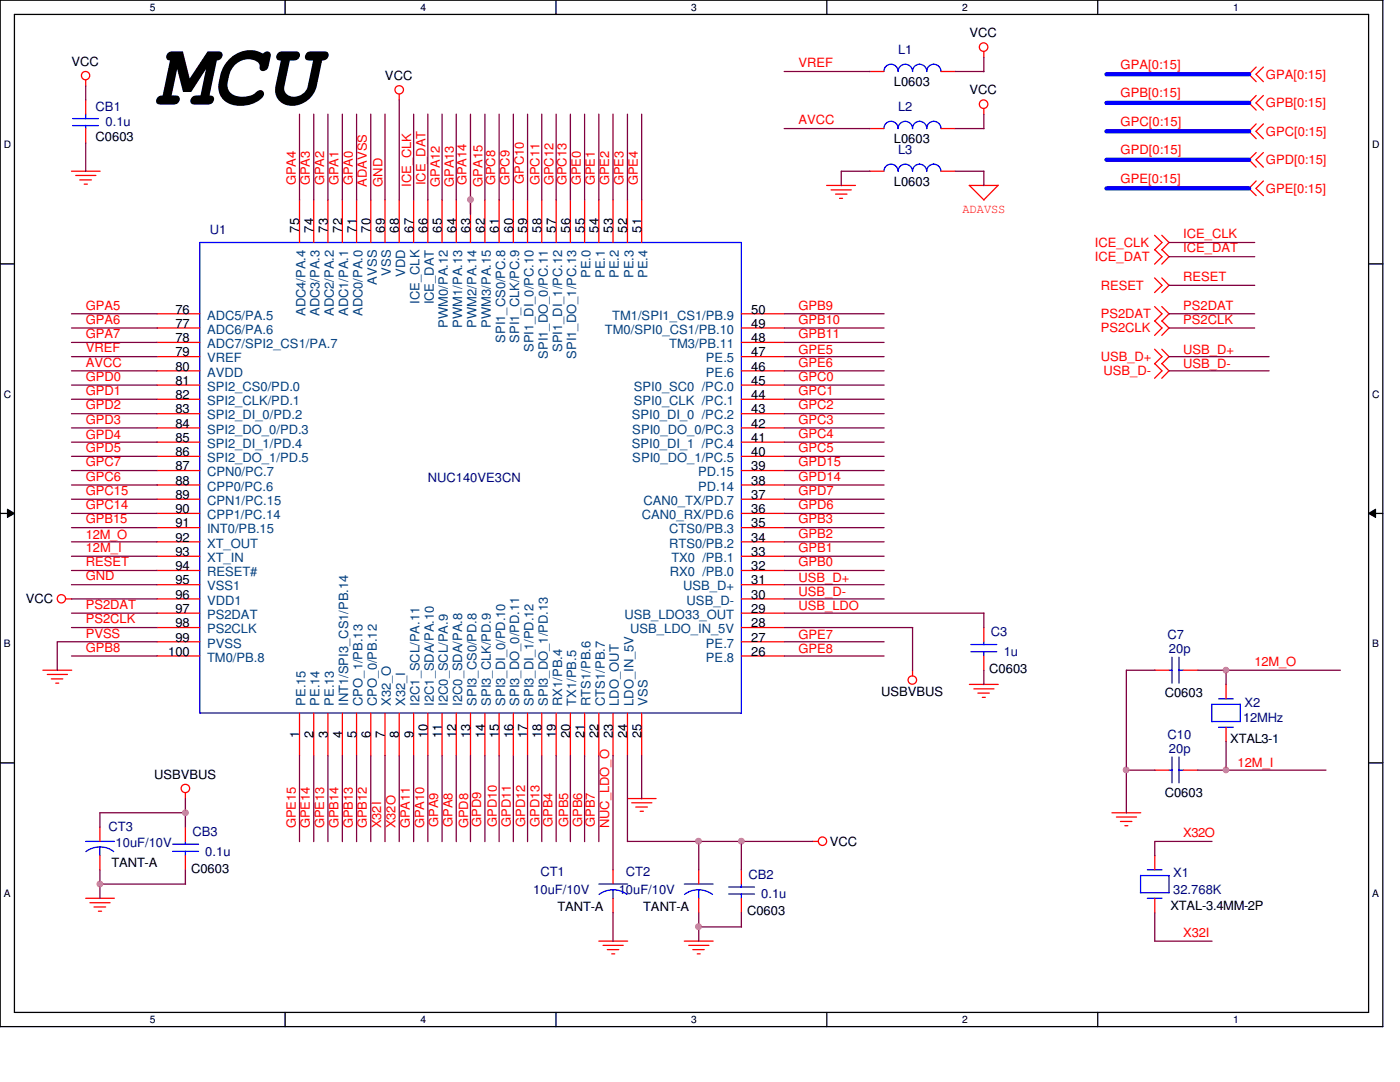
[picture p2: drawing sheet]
<svg xmlns="http://www.w3.org/2000/svg" width="279mm" height="216mm" viewBox="0 0 279 216" stroke-linecap="round" stroke-linejoin="round" font-family="sans-serif">
<path d="M0 0h276v204.9h-276zM2.9 2.9h270.2v199.1h-270.2z" fill="none" stroke="#000" stroke-width=".25"/>
<g fill="#fff">
<path d="M29.9 .3h1.1v2.3h-1.1z"/>
<path d="M29.9 202.3h1.1v2.3h-1.1z"/>
</g>
<path d="M56.9 0v2.9M56.9 202v2.9" fill="none" stroke="#000" stroke-width=".25"/>
<g fill="#fff">
<path d="M83.9 .3h1.1v2.3h-1.1z"/>
<path d="M83.9 202.3h1.1v2.3h-1.1z"/>
</g>
<path d="M111 0v2.9M111 202v2.9" fill="none" stroke="#000" stroke-width=".25"/>
<g fill="#fff">
<path d="M138 .3h1.1v2.3h-1.1z"/>
<path d="M138 202.3h1.1v2.3h-1.1z"/>
</g>
<path d="M165 0v2.9M165 202v2.9" fill="none" stroke="#000" stroke-width=".25"/>
<g fill="#fff">
<path d="M192 .3h1.1v2.3h-1.1z"/>
<path d="M192 202.3h1.1v2.3h-1.1z"/>
</g>
<path d="M219.1 0v2.9M219.1 202v2.9" fill="none" stroke="#000" stroke-width=".25"/>
<g fill="#fff">
<path d="M246.1 .3h1.1v2.3h-1.1z"/>
<path d="M246.1 202.3h1.1v2.3h-1.1z"/>
<path d="M.8 27.8h1.4v2.2h-1.4z"/>
<path d="M273.9 27.8h1.4v2.2h-1.4z"/>
<path d="M.8 77.6h1.4v2.2h-1.4z"/>
<path d="M273.9 77.6h1.4v2.2h-1.4z"/>
</g>
<path d="M0 52.7h2.9M273.1 52.7h2.9" fill="none" stroke="#000" stroke-width=".25"/>
<g fill="#fff">
<path d="M.8 127.3h1.3v2.3h-1.3z"/>
<path d="M273.9 127.3h1.3v2.3h-1.3z"/>
</g>
<path d="M0 102.4h2.9M273.1 102.4h2.9" fill="none" stroke="#000" stroke-width=".25"/>
<path d="M1.5 101.6l1.4 .8-1.4 .9zM273.1 102.4l1.4-.8v1.7z" fill="#000"/>
<path d="M1.5 101.6l1.4 .8-1.4 .9zM273.1 102.4l1.4-.8v1.7z" fill="none" stroke="#000" stroke-width=".2"/>
<g fill="#fff">
<path d="M.8 177.1h1.3v2.3h-1.3z"/>
<path d="M273.9 177.1h1.3v2.3h-1.3z"/>
</g>
<path d="M0 152.2h2.9M273.1 152.2h2.9" fill="none" stroke="#000" stroke-width=".25"/>
<g fill="none" stroke="#f00" stroke-width=".25">
<path d="M17.1 16v1.1M17.1 19.9v2.9M79.7 18.8v1.2M173.6 14.3h2.8M187.8 14.3h2.8M196.3 10.3v1.2M250.7 19l-1.4 1.5 1.4 1.5M250.7 13.4l-1.4 1.4 1.4 1.5M252.1 19l-1.4 1.5 1.4 1.5M252.1 13.4l-1.4 1.4 1.4 1.5M14.3 34.2h5.7M15.1 35h4"/>
<path d="M15.9 35.9h2.3M16.8 36.7h.6M17.1 25.7v2.8M59.8 39.9v8.5M62.6 39.9v8.5M65.4 39.9v8.5M68.3 39.9v8.5M71.2 39.9v8.5M74 39.9v8.5M76.8 39.9v8.5M79.7 39.9v8.5M82.5 39.9v8.5"/>
<path d="M85.4 39.9v8.5M88.2 39.9v8.5M91.1 39.9v8.5M93.9 39.9v8.5M96.8 39.9v8.5M99.6 39.9v8.5M102.4 39.9v8.5M105.3 39.9v8.5M108.1 39.9v8.5M111 39.9v8.5M113.8 39.9v8.5M116.7 39.9v8.5"/>
<path d="M119.5 39.9v8.5M122.3 39.9v8.5M125.2 39.9v8.5M128.1 39.9v8.5M165 37h5.7M165.9 37.9h4M166.8 38.7h2.2M167.6 39.6h.5M173.6 34.2h2.8M173.6 25.7h2.8M187.8 34.2h2.8M187.8 25.7h2.8"/>
<path d="M193.4 37h5.8M193.5 37l2.9 2.9M196.3 21.7v1.1M199.2 37l-2.9 2.9M250.7 24.7l-1.4 1.5 1.4 1.5M250.7 30.4l-1.4 1.5 1.4 1.5M250.7 36.1l-1.4 1.5 1.4 1.4M252.1 24.7l-1.4 1.5 1.4 1.5M252.1 30.4l-1.4 1.5 1.4 1.5M252.1 36.1l-1.4 1.5 1.4 1.4M230.4 55.5l1.5 1.4-1.5 1.5M230.4 49.8l1.5 1.4-1.5 1.5"/>
<path d="M230.4 46.9l1.5 1.5-1.5 1.5M231.9 55.5l1.4 1.4-1.4 1.5M231.9 49.8l1.4 1.4-1.4 1.5M231.9 46.9l1.4 1.5-1.4 1.5M31.3 62.6h8.6M31.3 65.4h8.6M31.3 68.3h8.6M31.3 71.2h8.6M31.3 74h8.6M31.3 76.8h8.6M31.3 79.7h8.6M148 62.6h8.5"/>
<path d="M148 65.4h8.5M148 68.3h8.5M148 71.2h8.5M148 74h8.5M148 76.8h8.5M148 79.7h8.5M230.4 61.2l1.5 1.4-1.5 1.5M230.4 64l1.5 1.4-1.5 1.5M230.4 69.7l1.5 1.5-1.5 1.4M230.4 72.5l1.5 1.5-1.5 1.5M231.9 61.2l1.4 1.4-1.4 1.5M231.9 64l1.4 1.4-1.4 1.5"/>
<path d="M231.9 69.7l1.4 1.5-1.4 1.4M231.9 72.5l1.4 1.5-1.4 1.5M31.3 82.5h8.6M31.3 85.4h8.6M31.3 88.2h8.6M31.3 91.1h8.6M31.3 93.9h8.6M31.3 96.8h8.6M31.3 99.6h8.6M148 82.5h8.5M148 85.4h8.5M148 88.2h8.5"/>
<path d="M148 91.1h8.5M148 93.9h8.5M148 96.8h8.5M148 99.6h8.5M13.1 119.5h1.2M31.3 119.5h8.6M31.3 102.4h8.6M31.3 105.3h8.6M31.3 108.1h8.6M31.3 111h8.6M31.3 113.8h8.6M31.3 116.7h8.6"/>
<path d="M148 119.5h8.5M148 102.4h8.5M148 105.3h8.5M148 108.1h8.5M148 111h8.5M148 113.8h8.5M148 116.7h8.5M8.6 133.7h5.7M9.4 134.6h4.1M10.2 135.5h2.3M11.1 136.3h.6M31.3 122.3h8.6"/>
<path d="M31.3 125.2h8.6M31.3 128.1h8.6M31.3 130.9h8.6M148 122.3h8.5M148 125.2h8.5M148 128.1h8.5M148 130.9h8.5M182.1 133.7v1.2M193.5 136.6h5.7M194.4 137.5h4M195.2 138.3h2.2M196 139.1h.6"/>
<path d="M196.3 125.2v2.9M196.3 130.9v2.8M230.5 133.7h2.8M236.1 133.7h2.9M244.7 136.6v2.8M37 158.2v1.2M59.8 142.3v8.5M62.6 142.3v8.5M65.4 142.3v8.5M68.3 142.3v8.5M71.2 142.3v8.5M74 142.3v8.5"/>
<path d="M76.8 142.3v8.5M79.7 142.3v8.5M82.5 142.3v8.5M85.4 142.3v8.5M88.2 142.3v8.5M91.1 142.3v8.5M93.9 142.3v8.5M96.8 142.3v8.5M99.6 142.3v8.5M102.4 142.3v8.5M105.3 142.3v8.5M108.1 142.3v8.5"/>
<path d="M111 142.3v8.5M113.8 142.3v8.5M116.7 142.3v8.5M119.5 142.3v8.5M122.3 142.3v8.5M125.2 159.3h5.7M125.2 142.3v8.5M128.1 142.3v8.5M230.5 153.7h2.8M236.1 153.7h2.9M244.7 145.1v2.9M17.1 179.2h5.7"/>
<path d="M19.9 165v2.9M19.9 170.7v2.9M37 165v2.9M37 170.7v2.9M122.3 173.6v2.8M122.3 179.2v2.9M126.1 160.2h4M126.9 161h2.3M127.8 161.9h.6M139.4 173.6v2.8M139.4 179.2v2.9M148 173.6v2.8"/>
<path d="M148 179.2v2.9M162.1 167.9h1.2M221.9 162.2h5.8M222.8 163h4M223.6 163.9h2.3M224.5 164.8h.6M230.5 170.7v2.9M230.5 179.2v2.9M17.9 180.1h4.1M18.8 181h2.3M19.6 181.8h.7M119.5 187.8h5.8"/>
<path d="M120.4 188.6h4M121.2 189.5h2.3M122.1 190.3h.6M136.6 187.8h5.7M137.5 188.6h4M138.3 189.5h2.2M139.1 190.3h.6"/>
<circle cx="17.1" cy="15.1" r=".83"/>
<circle cx="79.7" cy="17.9" r=".84"/>
<circle cx="196.3" cy="9.4" r=".85"/>
<circle cx="196.3" cy="20.8" r=".85"/>
<circle cx="12.2" cy="119.5" r=".83"/>
<circle cx="182.1" cy="135.7" r=".84"/>
<circle cx="37" cy="157.3" r=".84"/>
<circle cx="164.1" cy="167.8" r=".84"/>
</g>
<g fill="none" stroke="#00f" stroke-width=".25">
<path d="M176.4 14.3a1.42 1.42 0 0 1 1.4-1.5 1.42 1.42 0 0 1 1.4 1.5 1.44 1.44 0 0 1 1.5-1.5 1.44 1.44 0 0 1 1.4 1.5 1.39 1.39 0 0 1 1.4-1.5 1.42 1.42 0 0 1 1.5 1.5 1.39 1.39 0 0 1 1.4-1.5h-.1a1.42 1.42 0 0 1 1.5 1.5M14.5 23.7h5.1M14.5 25.1h5.1M17.1 22.8v.9M17.1 25v.7M176.4 34.2a1.42 1.42 0 0 1 1.4-1.4 1.42 1.42 0 0 1 1.4 1.4 1.44 1.44 0 0 1 1.5-1.4 1.44 1.44 0 0 1 1.4 1.4 1.36 1.36 0 0 1 1.4-1.4 1.44 1.44 0 0 1 1.5 1.4 1.36 1.36 0 0 1 1.4-1.4h-.1a1.44 1.44 0 0 1 1.5 1.4M176.4 25.7a1.42 1.42 0 0 1 1.4-1.5 1.42 1.42 0 0 1 1.4 1.5 1.44 1.44 0 0 1 1.5-1.5 1.44 1.44 0 0 1 1.4 1.5v-.1a1.39 1.39 0 0 1 1.4-1.4 1.42 1.42 0 0 1 1.5 1.5v-.1a1.39 1.39 0 0 1 1.4-1.4h-.1a1.42 1.42 0 0 1 1.5 1.5M39.9 48.4h108.1v93.9h-108.1zM193.8 130h5.1M193.8 128.6h5.1M196.3 128.1v.6M196.3 130v.9"/>
<path d="M233.3 133.7h.6M233.9 131.1v5.2M235.2 133.7h.9M235.3 131.1v5.2M243.2 139.4h2.9M233.3 153.7h.6M233.9 151v5.2M235.2 153.7h.9M235.3 151v5.2M241.9 144h5.7M243.2 145.1h2.9M247.5 140.5h-5.7l.1 3.5"/>
<path d="M247.5 140.5v3.5M17.1 167.9h5.7M19.9 169l1.5 .2 1.3 .7M19.9 169l-1.4 .2-1.4 .7M19.9 169v1.8M34.5 169.9h5.1M34.5 168.4h5.1M37 167.9v.6M37 169.8v.9M119.5 176.4h5.8M122.3 177.5l1.5 .3 1.3 .7M122.3 177.5l-1.4 .3-1.4 .7"/>
<path d="M122.3 177.5v1.8M136.6 176.4h5.7M139.4 177.5l1.5 .3 1.3 .7M139.4 177.5l-1.5 .3-1.3 .7M139.4 177.5v1.8M145.4 178.4h5.2M145.4 177h5.2M148 176.4v.6M148 178.4v.8M227.6 178.1h5.7M227.6 174.7v3.4M227.6 174.7h5.7"/>
<path d="M229 179.2h2.9M229 173.6h2.9M233.3 174.7v3.5"/>
</g>
<path d="M220.8 14.8h28.5M220.8 31.9h28.5M220.8 26.2h28.5M220.8 37.6h28.5M220.8 20.5h28.5" fill="none" stroke="#00f" stroke-width=".85"/>
<g fill="none" stroke="#800040" stroke-width=".25">
<path d="M17.1 17.1v2.9M79.7 19.9v20M156.5 14.3h17.1M190.6 14.3h5.8M196.3 11.4v2.9M17.1 28.5v5.7M59.8 22.8v17.1M62.6 22.8v17.1M65.4 22.8v17.1M68.3 22.8v17.1M71.2 22.8v17.1M74 22.8v17.1"/>
<path d="M76.8 22.8v17.1M82.5 22.8v17.1M85.4 22.8v17.1M88.2 22.8v17.1M91.1 22.8v17.1M93.9 22.8v20M96.8 22.8v17.1M99.6 22.8v17.1M102.4 22.8v17.1M105.3 22.8v17.1M108.1 22.8v17.1M111 22.8v17.1"/>
<path d="M113.8 22.8v17.1M116.7 22.8v17.1M119.5 22.8v17.1M122.3 22.8v17.1M125.2 22.8v17.1M128.1 22.8v17.1M156.5 25.7h17.1M173.6 34.2h-5.7v2.8M190.6 34.2h5.8M190.6 25.7h5.8M196.3 22.8v2.9M196.3 34.2v2.8"/>
<path d="M233.3 56.9h17.1M233.3 48.4h17.1M233.3 51.2h17.1M14.3 76.8h17.1M14.3 79.7h17.1M14.3 71.2h17.1M14.3 62.6h17.1M14.3 65.4h17.1M14.3 74h17.1M14.3 68.3h17.1M156.5 76.8h19.9M156.5 79.7h19.9"/>
<path d="M156.5 71.2h19.9M156.5 62.6h19.9M156.5 65.4h19.9M156.5 74h19.9M156.5 68.3h19.9M233.3 71.2h20M233.3 62.6h17.1M233.3 65.4h17.1M233.3 74h20M14.3 88.2h17.1M14.3 99.6h17.1M14.3 93.9h17.1"/>
<path d="M14.3 85.4h17.1M14.3 96.8h17.1M14.3 91.1h17.1M14.3 82.5h17.1M156.5 88.2h19.9M156.5 99.6h19.9M156.5 93.9h19.9M156.5 85.4h19.9M156.5 96.8h19.9M156.5 91.1h19.9M156.5 82.5h19.9M14.3 113.8h17.1"/>
<path d="M14.3 111h17.1M14.3 119.5h17.1M14.3 105.3h17.1M14.3 116.7h17.1M14.3 108.1h17.1M14.3 102.4h17.1M156.5 113.8h19.9M156.5 111h19.9M156.5 119.5h19.9M156.5 105.3h19.9M156.5 116.7h19.9M156.5 108.1h19.9"/>
<path d="M156.5 102.4h19.9M14.3 122.3h17.1M14.3 125.2h17.1M14.3 130.9h17.1M31.4 128.1h-20v5.7M156.5 122.3h39.9M156.5 125.2h25.7M156.5 130.9h19.9M156.5 128.1h19.9M182.1 125.2v8.6M196.3 122.3v3M196.3 133.7v2.9"/>
<path d="M230.5 133.7h-5.7v28.5M239 133.7h28.5M244.7 133.7v2.9M37 159.3v5.8M59.8 150.8v17.1M62.6 150.8v17.1M65.4 150.8v17.1M68.3 150.8v17.1M71.2 150.8v17.1M74 150.8v17.1M76.8 150.8v17.1M79.7 150.8v17.1"/>
<path d="M82.5 150.8v17.1M85.4 150.8v17.1M88.2 150.8v17.1M91.1 150.8v17.1M93.9 150.8v17.1M96.8 150.8v17.1M99.6 150.8v17.1M102.4 150.8v17.1M105.3 150.8v17.1M108.1 150.8v17.1M111 150.8v17.1M113.8 150.8v17.1"/>
<path d="M116.7 150.8v17.1M119.5 150.8v17.1M122.3 150.8v22.8M125.2 150.8v17.1M128.1 150.8v8.6M224.8 153.7h5.7M239 153.7h25.6M244.7 148v5.7M19.9 173.6v5.7M37 173.6v2.8h-17.1M37 162.2h-17.1v2.9M125.2 167.9h37"/>
<path d="M139.4 167.9v5.7M148 167.9v5.7M241.9 167.9h-11.4v2.9M122.3 182.1v5.7M139.4 185h8.6M139.4 182.1v5.7M148 182.1v2.9M230.5 182.1v5.7M230.5 187.8h11.4"/>
</g>
<circle cx="139.4" cy="184.9" r=".56" fill="#f0f"/>
<circle cx="139.4" cy="184.9" r=".56" fill="none" stroke="#f0f" stroke-width=".25"/>
<circle cx="244.6" cy="133.7" r=".55" fill="#f0f"/>
<circle cx="244.6" cy="133.7" r=".55" fill="none" stroke="#f0f" stroke-width=".25"/>
<circle cx="93.9" cy="39.8" r=".56" fill="#f0f"/>
<circle cx="93.9" cy="39.8" r=".56" fill="none" stroke="#f0f" stroke-width=".25"/>
<circle cx="244.6" cy="153.6" r=".55" fill="#f0f"/>
<circle cx="244.6" cy="153.6" r=".55" fill="none" stroke="#f0f" stroke-width=".25"/>
<circle cx="37" cy="162.2" r=".56" fill="#f0f"/>
<circle cx="37" cy="162.2" r=".56" fill="none" stroke="#f0f" stroke-width=".25"/>
<circle cx="139.4" cy="167.8" r=".56" fill="#f0f"/>
<circle cx="139.4" cy="167.8" r=".56" fill="none" stroke="#f0f" stroke-width=".25"/>
<circle cx="147.9" cy="167.8" r=".56" fill="#f0f"/>
<circle cx="147.9" cy="167.8" r=".56" fill="none" stroke="#f0f" stroke-width=".25"/>
<circle cx="224.7" cy="153.6" r=".56" fill="#f0f"/>
<circle cx="224.7" cy="153.6" r=".56" fill="none" stroke="#f0f" stroke-width=".25"/>
<circle cx="19.9" cy="176.4" r=".56" fill="#f0f"/>
<circle cx="19.9" cy="176.4" r=".56" fill="none" stroke="#f0f" stroke-width=".25"/>
<text font-size="18.2" x="31.3" y="20.9">MCU</text>
<g font-size="2.5" fill="#000080">
<text x="179.2" y="10.8">L1</text>
<text x="19.1" y="22.2">CB1</text>
<text x="179.2" y="22.2">L2</text>
<text x="21.1" y="25.1">0.1u</text>
<text x="179.2" y="30.8">L3</text>
<text x="41.9" y="46.7">U1</text>
<text x="85.4" y="96.2">NUC140VE3CN</text>
<text x="197.7" y="126.9">C3</text>
<text x="200.3" y="130.9">1u</text>
<text x="233" y="127.5">C7</text>
<text x="233.3" y="130.3">20p</text>
<text x="248.1" y="144">12MHz</text>
<text x="248.4" y="141.1">X2</text>
<text x="233" y="147.4">C10</text>
<text x="233.3" y="150.2">20p</text>
<text x="21.7" y="165.9">CT3</text>
<text x="38.4" y="166.8">CB3</text>
<text x="23.1" y="169">10uF/10V</text>
<text x="41" y="170.7">0.1u</text>
<text x="106.4" y="178.4">10uF/10V</text>
<text x="107.9" y="174.7">CT1</text>
<text x="123.5" y="178.4">10uF/10V</text>
<text x="124.9" y="174.7">CT2</text>
<text x="149.4" y="175.3">CB2</text>
<text x="151.9" y="179.3">0.1u</text>
<text x="234.1" y="175">X1</text>
<text x="234.1" y="178.4">32.768K</text>
</g>
<g font-size="2.5">
<text x="193.5" y="7.5">VCC</text>
<text x="14.3" y="13.1">VCC</text>
<text x="76.8" y="16">VCC</text>
<text x="178.4" y="17.1">L0603</text>
<text x="193.5" y="18.8">VCC</text>
<text x="19.1" y="28.2">C0603</text>
<text x="178.4" y="28.5">L0603</text>
<text x="178.4" y="37">L0603</text>
<text x="59.7" y="46.4" transform="rotate(-90 59.7 46.4)">75</text>
<text x="62.6" y="46.4" transform="rotate(-90 62.6 46.4)">74</text>
<text x="65.4" y="46.4" transform="rotate(-90 65.4 46.4)">73</text>
<text x="68.3" y="46.4" transform="rotate(-90 68.3 46.4)">72</text>
<text x="71.1" y="46.4" transform="rotate(-90 71.1 46.4)">71</text>
<text x="74" y="46.4" transform="rotate(-90 74 46.4)">70</text>
<text x="76.8" y="46.4" transform="rotate(-90 76.8 46.4)">69</text>
<text x="79.6" y="46.4" transform="rotate(-90 79.6 46.4)">68</text>
<text x="82.5" y="46.4" transform="rotate(-90 82.5 46.4)">67</text>
<text x="85.3" y="46.4" transform="rotate(-90 85.3 46.4)">66</text>
<text x="88.2" y="46.4" transform="rotate(-90 88.2 46.4)">65</text>
<text x="91" y="46.4" transform="rotate(-90 91 46.4)">64</text>
<text x="93.9" y="46.4" transform="rotate(-90 93.9 46.4)">63</text>
<text x="96.7" y="46.4" transform="rotate(-90 96.7 46.4)">62</text>
<text x="99.6" y="46.4" transform="rotate(-90 99.6 46.4)">61</text>
<text x="102.4" y="46.4" transform="rotate(-90 102.4 46.4)">60</text>
<text x="105.2" y="46.4" transform="rotate(-90 105.2 46.4)">59</text>
<text x="108.1" y="46.4" transform="rotate(-90 108.1 46.4)">58</text>
<text x="111" y="46.4" transform="rotate(-90 111 46.4)">57</text>
<text x="113.8" y="46.4" transform="rotate(-90 113.8 46.4)">56</text>
<text x="116.6" y="46.4" transform="rotate(-90 116.6 46.4)">55</text>
<text x="119.5" y="46.4" transform="rotate(-90 119.5 46.4)">54</text>
<text x="122.3" y="46.4" transform="rotate(-90 122.3 46.4)">53</text>
<text x="125.2" y="46.4" transform="rotate(-90 125.2 46.4)">52</text>
<text x="128" y="46.4" transform="rotate(-90 128 46.4)">51</text>
<text x="35" y="65.4">77</text>
<text x="35" y="62.6">76</text>
<text x="149.9" y="62.6">50</text>
<text x="149.9" y="65.4">49</text>
<text x="35" y="71.1">79</text>
<text x="35" y="68.3">78</text>
<text x="149.9" y="68.3">48</text>
<text x="149.9" y="71.1">47</text>
<text x="35" y="76.8">81</text>
<text x="35" y="74">80</text>
<text x="149.9" y="74">46</text>
<text x="149.9" y="76.8">45</text>
<text x="35" y="82.5">83</text>
<text x="35" y="79.6">82</text>
<text x="149.9" y="79.6">44</text>
<text x="149.9" y="82.5">43</text>
<text x="35" y="88.2">85</text>
<text x="35" y="85.3">84</text>
<text x="149.9" y="85.3">42</text>
<text x="149.9" y="88.2">41</text>
<text x="35" y="93.9">87</text>
<text x="35" y="91">86</text>
<text x="149.9" y="91">40</text>
<text x="149.9" y="93.9">39</text>
<text x="35" y="99.6">89</text>
<text x="35" y="96.7">88</text>
<text x="149.9" y="96.7">38</text>
<text x="149.9" y="99.6">37</text>
<text x="35" y="105.2">91</text>
<text x="35" y="102.4">90</text>
<text x="149.9" y="102.4">36</text>
<text x="149.9" y="105.2">35</text>
<text x="35" y="113.8">94</text>
<text x="35" y="111">93</text>
<text x="35" y="108.1">92</text>
<text x="149.9" y="108.1">34</text>
<text x="149.9" y="111">33</text>
<text x="149.9" y="113.8">32</text>
<text x="35" y="119.5">96</text>
<text x="35" y="116.6">95</text>
<text x="149.9" y="116.6">31</text>
<text x="149.9" y="119.5">30</text>
<text x="5.2" y="120.4">VCC</text>
<text x="35" y="125.2">98</text>
<text x="35" y="122.3">97</text>
<text x="149.9" y="122.3">29</text>
<text x="149.9" y="125.2">28</text>
<text x="33.6" y="130.9">100</text>
<text x="35" y="128">99</text>
<text x="149.9" y="128">27</text>
<text x="149.9" y="130.9">26</text>
<text x="197.4" y="134.3">C0603</text>
<text x="175.9" y="138.9">USBVBUS</text>
<text x="232.5" y="139.1">C0603</text>
<text x="59.7" y="147.2" transform="rotate(-90 59.7 147.2)">1</text>
<text x="62.6" y="147.2" transform="rotate(-90 62.6 147.2)">2</text>
<text x="65.4" y="147.2" transform="rotate(-90 65.4 147.2)">3</text>
<text x="68.3" y="147.2" transform="rotate(-90 68.3 147.2)">4</text>
<text x="71.1" y="147.2" transform="rotate(-90 71.1 147.2)">5</text>
<text x="74" y="147.2" transform="rotate(-90 74 147.2)">6</text>
<text x="76.8" y="147.2" transform="rotate(-90 76.8 147.2)">7</text>
<text x="79.6" y="147.2" transform="rotate(-90 79.6 147.2)">8</text>
<text x="82.5" y="147.2" transform="rotate(-90 82.5 147.2)">9</text>
<text x="85.3" y="147.2" transform="rotate(-90 85.3 147.2)">10</text>
<text x="88.2" y="147.2" transform="rotate(-90 88.2 147.2)">11</text>
<text x="91" y="147.2" transform="rotate(-90 91 147.2)">12</text>
<text x="93.9" y="147.2" transform="rotate(-90 93.9 147.2)">13</text>
<text x="96.7" y="147.2" transform="rotate(-90 96.7 147.2)">14</text>
<text x="99.6" y="147.2" transform="rotate(-90 99.6 147.2)">15</text>
<text x="102.4" y="147.2" transform="rotate(-90 102.4 147.2)">16</text>
<text x="105.2" y="147.2" transform="rotate(-90 105.2 147.2)">17</text>
<text x="108.1" y="147.2" transform="rotate(-90 108.1 147.2)">18</text>
<text x="111" y="147.2" transform="rotate(-90 111 147.2)">19</text>
<text x="113.8" y="147.2" transform="rotate(-90 113.8 147.2)">20</text>
<text x="116.6" y="147.2" transform="rotate(-90 116.6 147.2)">21</text>
<text x="119.5" y="147.2" transform="rotate(-90 119.5 147.2)">22</text>
<text x="122.3" y="147.2" transform="rotate(-90 122.3 147.2)">23</text>
<text x="125.2" y="147.2" transform="rotate(-90 125.2 147.2)">24</text>
<text x="128" y="147.2" transform="rotate(-90 128 147.2)">25</text>
<text x="245.5" y="148.3">XTAL3-1</text>
<text x="30.8" y="155.4">USBVBUS</text>
<text x="232.5" y="159.1">C0603</text>
<text x="22.2" y="173">TANT-A</text>
<text x="165.6" y="168.7">VCC</text>
<text x="38.1" y="174.2">C0603</text>
<text x="111.3" y="181.8">TANT-A</text>
<text x="128.4" y="181.8">TANT-A</text>
<text x="149.1" y="182.7">C0603</text>
<text x="233.6" y="181.5">XTAL-3.4MM-2P</text>
</g>
<g font-size="2.5" fill="#f00">
<text x="159.3" y="13.4">VREF</text>
<text x="223.6" y="13.7">GPA[0:15]</text>
<text x="252.6" y="15.7">GPA[0:15]</text>
<text x="223.6" y="19.4">GPB[0:15]</text>
<text x="252.6" y="21.4">GPB[0:15]</text>
<text x="159.3" y="24.8">AVCC</text>
<text x="223.6" y="25.1">GPC[0:15]</text>
<text x="252.6" y="27.1">GPC[0:15]</text>
<text x="223.6" y="30.8">GPD[0:15]</text>
<text x="252.6" y="32.8">GPD[0:15]</text>
<text x="59" y="37" transform="rotate(-90 59 37)">GPA4</text>
<text x="61.8" y="37" transform="rotate(-90 61.8 37)">GPA3</text>
<text x="64.7" y="37" transform="rotate(-90 64.7 37)">GPA2</text>
<text x="67.6" y="37" transform="rotate(-90 67.6 37)">GPA1</text>
<text x="70.4" y="37" transform="rotate(-90 70.4 37)">GPA0</text>
<text x="73.2" y="37.3" transform="rotate(-90 73.2 37.3)">ADAVSS</text>
<text x="76.4" y="37.3" transform="rotate(-90 76.4 37.3)">GND</text>
<text x="82" y="37.3" transform="rotate(-90 82 37.3)">ICE_CLK</text>
<text x="84.9" y="37" transform="rotate(-90 84.9 37)">ICE_DAT</text>
<text x="87.8" y="37.3" transform="rotate(-90 87.8 37.3)">GPA12</text>
<text x="90.6" y="37.3" transform="rotate(-90 90.6 37.3)">GPA13</text>
<text x="93.1" y="37" transform="rotate(-90 93.1 37)">GPA14</text>
<text x="96.3" y="37.3" transform="rotate(-90 96.3 37.3)">GPA15</text>
<text x="98.8" y="37" transform="rotate(-90 98.8 37)">GPC8</text>
<text x="101.7" y="37" transform="rotate(-90 101.7 37)">GPC9</text>
<text x="104.5" y="36.7" transform="rotate(-90 104.5 36.7)">GPC10</text>
<text x="107.7" y="37" transform="rotate(-90 107.7 37)">GPC11</text>
<text x="110.5" y="37" transform="rotate(-90 110.5 37)">GPC12</text>
<text x="113.1" y="37" transform="rotate(-90 113.1 37)">GPC13</text>
<text x="115.9" y="37" transform="rotate(-90 115.9 37)">GPE0</text>
<text x="118.7" y="37" transform="rotate(-90 118.7 37)">GPE1</text>
<text x="121.6" y="37" transform="rotate(-90 121.6 37)">GPE2</text>
<text x="124.5" y="37" transform="rotate(-90 124.5 37)">GPE3</text>
<text x="127.3" y="37" transform="rotate(-90 127.3 37)">GPE4</text>
<text x="223.6" y="36.4">GPE[0:15]</text>
<text x="252.6" y="38.4">GPE[0:15]</text>
<text x="192.1" y="42.5">ADAVSS</text>
<text x="236.1" y="47.5">ICE_CLK</text>
<text x="218.5" y="52.1">ICE_DAT</text>
<text x="218.5" y="49.3">ICE_CLK</text>
<text x="236.1" y="50.4">ICE_DAT</text>
<text x="219.7" y="57.8">RESET</text>
<text x="236.1" y="56.1">RESET</text>
<text x="17.1" y="64.6">GPA6</text>
<text x="17.1" y="61.8">GPA5</text>
<text x="159.3" y="64.6">GPB10</text>
<text x="159.3" y="61.8">GPB9</text>
<text x="219.7" y="63.5">PS2DAT</text>
<text x="236.1" y="61.8">PS2DAT</text>
<text x="236.1" y="64.6">PS2CLK</text>
<text x="17.1" y="67.5">GPA7</text>
<text x="17.1" y="70.3">VREF</text>
<text x="159.3" y="70.6">GPE5</text>
<text x="159.3" y="67.5">GPB11</text>
<text x="219.7" y="66.3">PS2CLK</text>
<text x="236.1" y="70.6">USB_D+</text>
<text x="17.1" y="73.2">AVCC</text>
<text x="17.1" y="76">GPD0</text>
<text x="159.3" y="73.2">GPE6</text>
<text x="159.3" y="76">GPC0</text>
<text x="219.7" y="72">USB_D+</text>
<text x="220.2" y="74.8">USB_D-</text>
<text x="236.1" y="73.4">USB_D-</text>
<text x="17.1" y="78.8">GPD1</text>
<text x="17.1" y="81.7">GPD2</text>
<text x="159.3" y="81.7">GPC2</text>
<text x="159.3" y="78.8">GPC1</text>
<text x="17.1" y="87.7">GPD4</text>
<text x="17.1" y="84.5">GPD3</text>
<text x="159.3" y="87.4">GPC4</text>
<text x="159.3" y="84.5">GPC3</text>
<text x="17.1" y="93">GPC7</text>
<text x="17.1" y="95.9">GPC6</text>
<text x="17.1" y="90.2">GPD5</text>
<text x="159.3" y="95.9">GPD14</text>
<text x="159.3" y="90.2">GPC5</text>
<text x="159.3" y="93">GPD15</text>
<text x="17.1" y="98.8">GPC15</text>
<text x="17.1" y="101.6">GPC14</text>
<text x="159.3" y="101.6">GPD6</text>
<text x="159.3" y="98.8">GPD7</text>
<text x="17.1" y="104.4">GPB15</text>
<text x="17.1" y="107.6">12M_O</text>
<text x="159.3" y="104.4">GPB3</text>
<text x="159.3" y="107.3">GPB2</text>
<text x="17.1" y="110.2">12M_I</text>
<text x="17.1" y="113">RESET</text>
<text x="159.3" y="113">GPB0</text>
<text x="159.3" y="110.2">GPB1</text>
<text x="17.1" y="115.8">GND</text>
<text x="159.3" y="119">USB_D-</text>
<text x="159.3" y="116.1">USB_D+</text>
<text x="17.1" y="121.5">PS2DAT</text>
<text x="17.1" y="124.4">PS2CLK</text>
<text x="159.3" y="121.8">USB_LDO</text>
<text x="17.1" y="130">GPB8</text>
<text x="17.1" y="127.2">PVSS</text>
<text x="159.3" y="130.3">GPE8</text>
<text x="159.3" y="127.5">GPE7</text>
<text x="250.4" y="132.9">12M_O</text>
<text x="247" y="153.1">12M_I</text>
<text x="59" y="165.3" transform="rotate(-90 59 165.3)">GPE15</text>
<text x="61.8" y="165.3" transform="rotate(-90 61.8 165.3)">GPE14</text>
<text x="64.7" y="165.3" transform="rotate(-90 64.7 165.3)">GPE13</text>
<text x="67.6" y="165.3" transform="rotate(-90 67.6 165.3)">GPB14</text>
<text x="70.4" y="165.3" transform="rotate(-90 70.4 165.3)">GPB13</text>
<text x="73.2" y="165.3" transform="rotate(-90 73.2 165.3)">GPB12</text>
<text x="76.1" y="165.3" transform="rotate(-90 76.1 165.3)">X32I</text>
<text x="78.9" y="165.3" transform="rotate(-90 78.9 165.3)">X32O</text>
<text x="81.8" y="165.3" transform="rotate(-90 81.8 165.3)">GPA11</text>
<text x="84.6" y="165.3" transform="rotate(-90 84.6 165.3)">GPA10</text>
<text x="87.5" y="165" transform="rotate(-90 87.5 165)">GPA9</text>
<text x="90.3" y="165" transform="rotate(-90 90.3 165)">GPA8</text>
<text x="93.4" y="165.3" transform="rotate(-90 93.4 165.3)">GPD8</text>
<text x="96" y="165" transform="rotate(-90 96 165)">GPD9</text>
<text x="99.1" y="165" transform="rotate(-90 99.1 165)">GPD10</text>
<text x="102" y="165" transform="rotate(-90 102 165)">GPD11</text>
<text x="104.8" y="165" transform="rotate(-90 104.8 165)">GPD12</text>
<text x="107.7" y="165" transform="rotate(-90 107.7 165)">GPD13</text>
<text x="110.2" y="165" transform="rotate(-90 110.2 165)">GPB4</text>
<text x="113.4" y="165" transform="rotate(-90 113.4 165)">GPB5</text>
<text x="116.2" y="165" transform="rotate(-90 116.2 165)">GPB6</text>
<text x="118.7" y="165" transform="rotate(-90 118.7 165)">GPB7</text>
<text x="121.6" y="165.3" transform="rotate(-90 121.6 165.3)">NUC_LDO_O</text>
<text x="236.1" y="167">X32O</text>
<text x="236.1" y="186.9">X32I</text>
</g>
<g font-size="2.5" fill="#004080">
<text x="75.2" y="56.8" transform="rotate(-90 75.2 56.8)">AVSS</text>
<text x="78" y="55" transform="rotate(-90 78 55)">VSS</text>
<text x="80.9" y="55.3" transform="rotate(-90 80.9 55.3)">VDD</text>
<text x="117.9" y="55.5" transform="rotate(-90 117.9 55.5)">PE.0</text>
<text x="120.7" y="55.5" transform="rotate(-90 120.7 55.5)">PE.1</text>
<text x="123.5" y="55.5" transform="rotate(-90 123.5 55.5)">PE.2</text>
<text x="126.4" y="55.5" transform="rotate(-90 126.4 55.5)">PE.3</text>
<text x="129.2" y="55.5" transform="rotate(-90 129.2 55.5)">PE.4</text>
<text x="41.3" y="63.8">ADC5/PA.5</text>
<text x="61" y="63.1" transform="rotate(-90 61 63.1)">ADC4/PA.4</text>
<text x="63.8" y="63.1" transform="rotate(-90 63.8 63.1)">ADC3/PA.3</text>
<text x="66.6" y="63.1" transform="rotate(-90 66.6 63.1)">ADC2/PA.2</text>
<text x="69.5" y="63.1" transform="rotate(-90 69.5 63.1)">ADC1/PA.1</text>
<text x="72.3" y="63.1" transform="rotate(-90 72.3 63.1)">ADC0/PA.0</text>
<text x="83.7" y="60.6" transform="rotate(-90 83.7 60.6)">ICE_CLK</text>
<text x="86.6" y="60.7" transform="rotate(-90 86.6 60.7)">ICE_DAT</text>
<text x="89.4" y="65.4" transform="rotate(-90 89.4 65.4)">PWM0/PA.12</text>
<text x="92.2" y="65.4" transform="rotate(-90 92.2 65.4)">PWM1/PA.13</text>
<text x="95.1" y="65.4" transform="rotate(-90 95.1 65.4)">PWM2/PA.14</text>
<text x="98" y="65.4" transform="rotate(-90 98 65.4)">PWM3/PA.15</text>
<text x="122.2" y="63.8">TM1/SPI1_CS1/PB.9</text>
<text x="41.3" y="69.5">ADC7/SPI2_CS1/PA.7</text>
<text x="41.3" y="66.6">ADC6/PA.6</text>
<text x="100.8" y="68.4" transform="rotate(-90 100.8 68.4)">SPI1_CS0/PC.8</text>
<text x="103.6" y="68.4" transform="rotate(-90 103.6 68.4)">SPI1_CLK/PC.9</text>
<text x="106.5" y="70.3" transform="rotate(-90 106.5 70.3)">SPI1_DI_0/PC.10</text>
<text x="109.3" y="71.6" transform="rotate(-90 109.3 71.6)">SPI1_DO_0/PC.11</text>
<text x="112.2" y="70.3" transform="rotate(-90 112.2 70.3)">SPI1_DI_1/PC.12</text>
<text x="115" y="71.6" transform="rotate(-90 115 71.6)">SPI1_DO_1/PC.13</text>
<text x="120.7" y="66.6">TM0/SPI0_CS1/PB.10</text>
<text x="133.6" y="69.5">TM3/PB.11</text>
<text x="41.3" y="78">SPI2_CS0/PD.0</text>
<text x="41.3" y="75.1">AVDD</text>
<text x="41.3" y="72.3">VREF</text>
<text x="126.5" y="78">SPI0_SC0 /PC.0</text>
<text x="140.9" y="72.3">PE.5</text>
<text x="140.9" y="75.1">PE.6</text>
<text x="41.3" y="83.7">SPI2_DI_0/PD.2</text>
<text x="41.3" y="80.8">SPI2_CLK/PD.1</text>
<text x="126.1" y="83.7">SPI0_DI_0 /PC.2</text>
<text x="126.5" y="80.8">SPI0_CLK /PC.1</text>
<text x="41.3" y="89.4">SPI2_DI_1/PD.4</text>
<text x="41.3" y="86.5">SPI2_DO_0/PD.3</text>
<text x="126.1" y="89.4">SPI0_DI_1 /PC.4</text>
<text x="126.2" y="86.5">SPI0_DO_0/PC.3</text>
<text x="41.3" y="95">CPN0/PC.7</text>
<text x="41.3" y="92.2">SPI2_DO_1/PD.5</text>
<text x="126.2" y="92.2">SPI0_DO_1/PC.5</text>
<text x="139.3" y="95">PD.15</text>
<text x="41.3" y="100.8">CPN1/PC.15</text>
<text x="41.3" y="97.9">CPP0/PC.6</text>
<text x="128.4" y="100.8">CAN0_TX/PD.7</text>
<text x="139.3" y="97.9">PD.14</text>
<text x="41.3" y="106.4">INT0/PB.15</text>
<text x="41.3" y="103.6">CPP1/PC.14</text>
<text x="128.1" y="103.6">CAN0_RX/PD.6</text>
<text x="133.6" y="106.4">CTS0/PB.3</text>
<text x="41.3" y="112.1">XT_IN</text>
<text x="41.3" y="109.3">XT_OUT</text>
<text x="133.6" y="109.3">RTS0/PB.2</text>
<text x="134" y="112.1">TX0 /PB.1</text>
<text x="41.3" y="117.8">VSS1</text>
<text x="41.3" y="115">RESET#</text>
<text x="133.7" y="115">RX0 /PB.0</text>
<text x="136.4" y="117.8">USB_D+</text>
<text x="41.3" y="123.5">PS2DAT</text>
<text x="41.3" y="120.6">VDD1</text>
<text x="124.6" y="123.5">USB_LDO33_OUT</text>
<text x="137" y="120.6">USB_D-</text>
<text x="41.3" y="129.2">PVSS</text>
<text x="41.3" y="126.4">PS2CLK</text>
<text x="125.8" y="126.4">USB_LDO_IN_5V</text>
<text x="140.9" y="129.2">PE.7</text>
<text x="41.3" y="132">TM0/PB.8</text>
<text x="140.9" y="132">PE.8</text>
<text x="61" y="140.8" transform="rotate(-90 61 140.8)">PE.15</text>
<text x="63.8" y="140.8" transform="rotate(-90 63.8 140.8)">PE.14</text>
<text x="66.6" y="140.8" transform="rotate(-90 66.6 140.8)">PE.13</text>
<text x="69.5" y="140.8" transform="rotate(-90 69.5 140.8)">INT1/SPI3_CS1/PB.14</text>
<text x="72.3" y="140.8" transform="rotate(-90 72.3 140.8)">CPO_1/PB.13</text>
<text x="75.2" y="140.8" transform="rotate(-90 75.2 140.8)">CPO_0/PB.12</text>
<text x="78" y="140.8" transform="rotate(-90 78 140.8)">X32_O</text>
<text x="80.9" y="140.8" transform="rotate(-90 80.9 140.8)">X32_I</text>
<text x="83.7" y="140.8" transform="rotate(-90 83.7 140.8)">I2C1_SCL/PA.11</text>
<text x="86.6" y="140.8" transform="rotate(-90 86.6 140.8)">I2C1_SDA/PA.10</text>
<text x="89.4" y="140.8" transform="rotate(-90 89.4 140.8)">I2C0_SCL/PA.9</text>
<text x="92.2" y="140.8" transform="rotate(-90 92.2 140.8)">I2C0_SDA/PA.8</text>
<text x="95.1" y="140.8" transform="rotate(-90 95.1 140.8)">SPI3_CS0/PD.8</text>
<text x="98" y="140.8" transform="rotate(-90 98 140.8)">SPI3_CLK/PD.9</text>
<text x="100.8" y="140.8" transform="rotate(-90 100.8 140.8)">SPI3_DI_0/PD.10</text>
<text x="103.6" y="140.8" transform="rotate(-90 103.6 140.8)">SPI3_DO_0/PD.11</text>
<text x="106.5" y="140.8" transform="rotate(-90 106.5 140.8)">SPI3_DI_1/PD.12</text>
<text x="109.3" y="140.8" transform="rotate(-90 109.3 140.8)">SPI3_DO_1/PD.13</text>
<text x="112.2" y="140.8" transform="rotate(-90 112.2 140.8)">RX1/PB.4</text>
<text x="115" y="140.8" transform="rotate(-90 115 140.8)">TX1/PB.5</text>
<text x="117.9" y="140.8" transform="rotate(-90 117.9 140.8)">RTS1/PB.6</text>
<text x="120.7" y="140.8" transform="rotate(-90 120.7 140.8)">CTS1/PB.7</text>
<text x="123.5" y="140.8" transform="rotate(-90 123.5 140.8)">LDO_OUT</text>
<text x="126.4" y="140.8" transform="rotate(-90 126.4 140.8)">LDO_IN_5V</text>
<text x="129.2" y="140.8" transform="rotate(-90 129.2 140.8)">VSS</text>
</g>
<g font-size="2">
<text x="29.9" y="2.2">5</text>
<text x="83.9" y="2.2">4</text>
<text x="138" y="2.2">3</text>
<text x="192" y="2.2">2</text>
<text x="246.1" y="2.2">1</text>
<text x=".8" y="29.6">D</text>
<text x="273.9" y="29.6">D</text>
<text x=".8" y="79.4">C</text>
<text x="273.9" y="79.4">C</text>
<text x=".8" y="129.2">B</text>
<text x="273.9" y="129.2">B</text>
<text x=".8" y="178.9">A</text>
<text x="273.9" y="178.9">A</text>
<text x="29.9" y="204.1">5</text>
<text x="83.9" y="204.1">4</text>
<text x="138" y="204.1">3</text>
<text x="192" y="204.1">2</text>
<text x="246.1" y="204.1">1</text>
</g>
</svg>
